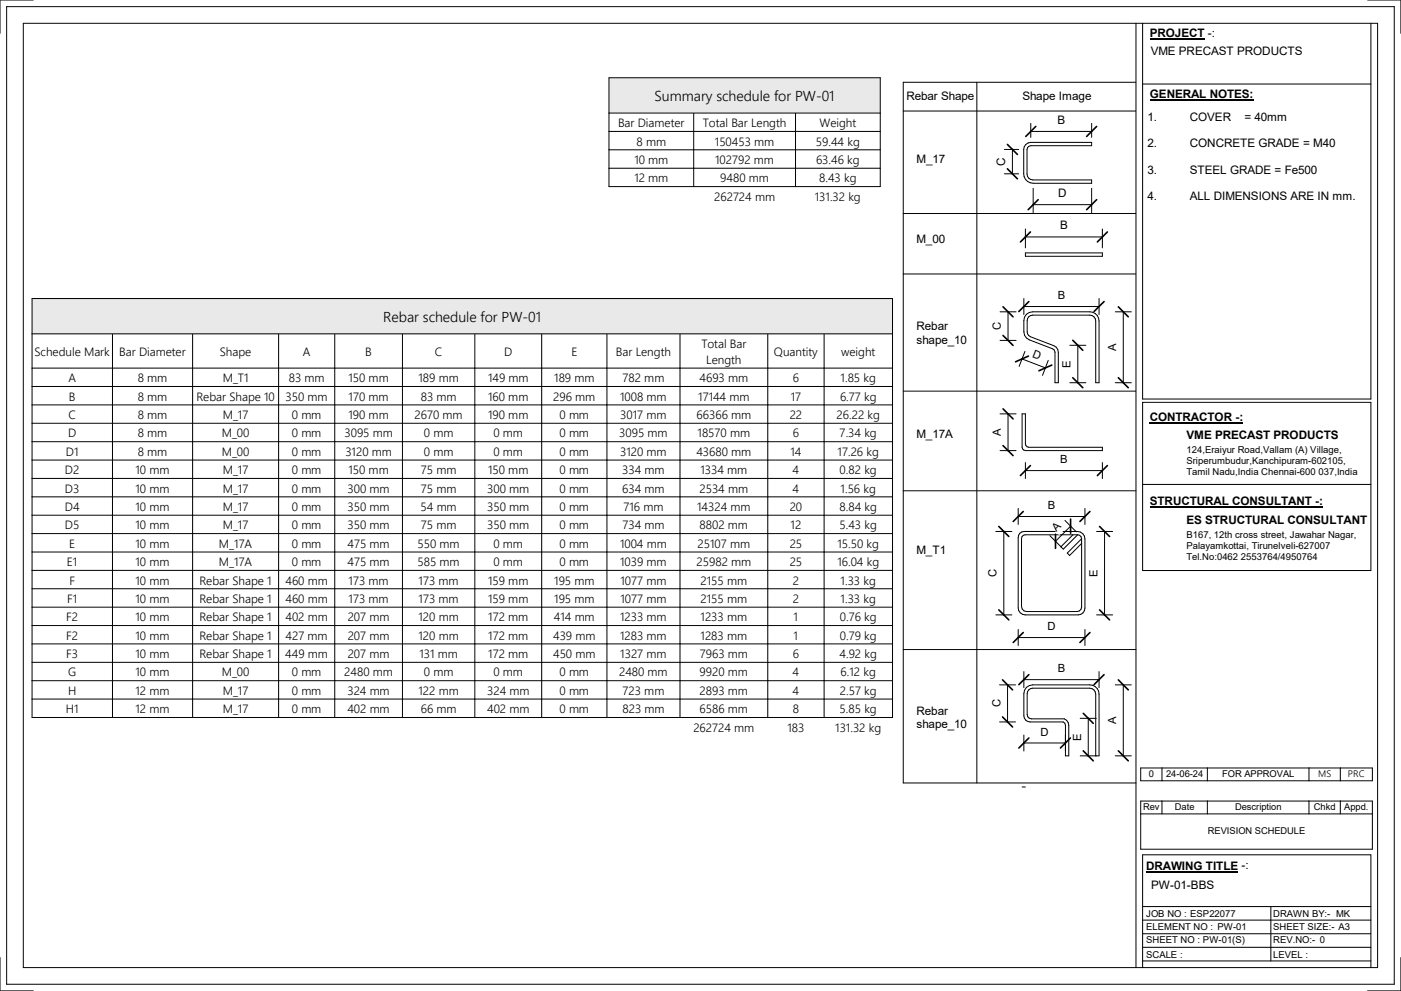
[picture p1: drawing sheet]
<svg xmlns="http://www.w3.org/2000/svg" width="420mm" height="297mm" viewBox="0 0 420 297" stroke-linecap="round" stroke-linejoin="round" font-family="sans-serif">
<g fill="none" stroke="#000" stroke-width=".3">
<path d="M10 0h-10v10M410 0h10v10M2 2h416v293h-416zM7 7h406v283h-406zM340.6 7v283M342.5 7v112.6h68.5v-112.6M270.8 33.3h69.7M292.8 24.7v210M309 39.4h18.3M309 37v4.2M327.3 37v4.2M340.5 24.7h-69.7v210h69.8"/>
<path d="M342.5 25.2h68.5M307.5 43.3l.7-.5 .8-.1h18.3v1h-18.3l-.5 .1-.5 .4-.1 .6v7.4a1.77 1.77 0 0 0 1.7 1.7h17.7v1h-17.6a2.85 2.85 0 0 1-2.8-2.8v-7.3l.1-.8zM270.8 64h69.7M307.4 75.8h23.1v1h-23.1zM270.8 82.1h69.7M307.7 94.2l.9-.6 1-.1h17.1a2.77 2.77 0 0 1 2.8 2.7v18.5h-1v-18.5a1.77 1.77 0 0 0-1.8-1.8h-17.1a1.63 1.63 0 0 0-1.7 1.7v3.4l.5 1.1 7.5 3 .7 .5 .5 .6 .2 .9v9.1h-1v-9.1l-.2-.7-.5-.4-7-2.6-.9-.6a6.8 6.8 0 0 1 0-7.1zM270.8 117.2h69.7M306.4 124h1v9l.5 .9 22.6 .1v1l-23.6-.1-.5-.9zM342.5 120.6h68.5v50.4h-68.5zM270.8 147.1h69.8M305.8 159.8l1.2-.5h16a2.24 2.24 0 0 1 2.2 2.2v20.7a2.02 2.02 0 0 1-2 2.1h-15.9a2.1 2.1 0 0 1-2.1-2.1v-21.1zM342.5 145.2h68.5"/>
<path d="M321.6 160.3l-3.5 3.6 .7 .7 4.3-4.3M323.1 160.3h-15.8l-.9 .5-.2 21 .3 .7 .5 .6 .7 .2h15.2l.7-.2 .5-.5 .2-.7v-20.4M323.1 160.3l.6 .1 .6 1.1M324.3 161.5l-4.3 4.3 .7 .7 3.6-3.6M270.8 194.7h69.8M307.7 206l.9-.5 1-.2h17.1a2.77 2.77 0 0 1 2.8 2.7v18.5h-1v-18.5a1.81 1.81 0 0 0-1.8-1.8h-17.1a1.66 1.66 0 0 0-1.7 1.7v6.3l.2 .6 .5 .5 .6 .1h9.9l.7 .5 .4 .7 .2 .8v9.1h-1v-9.1l-.2-.7-.5-.3h-9.9a1.88 1.88 0 0 1-1.9-1.9v-6.6l.2-1zM306.4 235.9h1M342.5 279.8h68.5M342.5 275.8h68.5M342.5 271.7h68.5M381 271.7v16.3M0 287v10h10"/>
<path d="M342.5 288h68.5M342.5 283.9h68.5M342.5 290v-33.8h68.5v33.8M420 287v10h-10"/>
</g>
<path d="M344.7 11.6h16.4M344.7 29.8h31M344.7 126.9h28M344.7 152.1h51.9M343.6 261.2h27.6" fill="none" stroke="#000" stroke-width=".4"/>
<path d="M310.5 37.9l-3 3M328.8 37.9l-3 3" fill="none" stroke="#000" stroke-width=".49"/>
<path d="M317 34h2.3v3.9h-2.3z" fill="#fff"/>
<path d="M301.1 44.8h4.3M301.1 52.1h4.3M303.5 44.8v7.3" fill="none" stroke="#000" stroke-width=".3"/>
<path d="M302 43.3l3 3M302 50.6l3 3" fill="none" stroke="#000" stroke-width=".49"/>
<path d="M298.1 47.2h4v2.5h-4z" fill="#fff"/>
<path d="M309.7 56.4v7.3M327.3 56.4v7.3M309.7 61.3h17.6" fill="none" stroke="#000" stroke-width=".3"/>
<path d="M311.2 59.8l-3 3M328.8 59.8l-3 3" fill="none" stroke="#000" stroke-width=".49"/>
<path d="M317.2 55.9h2.5v3.9h-2.5z" fill="#fff"/>
<path d="M307.4 71h23.1M307.4 68.6v5.7M330.5 68.6v5.7" fill="none" stroke="#000" stroke-width=".3"/>
<path d="M308.9 69.5l-3 3M332 69.5l-3 3" fill="none" stroke="#000" stroke-width=".49"/>
<path d="M317.8 65.6h2.3v3.9h-2.3z" fill="#fff"/>
<path d="M334.3 93.5h4.9M336.7 93.5v21.2M334.3 114.7h4.9" fill="none" stroke="#000" stroke-width=".3"/>
<path d="M335.3 91.9l2.9 3.1M335.3 113.2l2.9 3" fill="none" stroke="#000" stroke-width=".49"/>
<path d="M331.5 103h3.9v2.2h-3.9z" fill="#fff"/>
<path d="M306.9 91.9h22.6M306.9 89.5v4.8M329.5 89.5v4.8" fill="none" stroke="#000" stroke-width=".3"/>
<path d="M308.4 90.4l-3 3M331 90.4l-3 3" fill="none" stroke="#000" stroke-width=".49"/>
<path d="M317.1 86.6h2.2v3.8h-2.2z" fill="#fff"/>
<path d="M299.8 93.5h4.8M302.2 93.5v8.5M299.8 102h4.8" fill="none" stroke="#000" stroke-width=".3"/>
<path d="M300.7 91.9l3 3.1M300.7 100.5l3 3" fill="none" stroke="#000" stroke-width=".49"/>
<path d="M296.9 96.5h3.9v2.5h-3.9z" fill="#fff"/>
<path d="M306.4 107.6l7 2.7M307.3 105.3l-1.8 4.5M313.4 110.3l-.9 2.2M314.2 108l-.8 2.3" fill="none" stroke="#000" stroke-width=".3"/>
<path d="M308.3 106.7l-3.9 1.7M315.3 109.4l-3.9 1.7" fill="none" stroke="#000" stroke-width=".49"/>
<path d="M310.6 103.6l2.3 .8-1.7 4.5-2.3-.9z" fill="#fff"/>
<path d="M320.7 103.5h4.8M320.7 114.7h4.8M323.1 103.5v11.2" fill="none" stroke="#000" stroke-width=".3"/>
<path d="M321.6 102l3 3M321.6 113.2l3 3" fill="none" stroke="#000" stroke-width=".49"/>
<path d="M317.8 108h3.9v2.2h-3.9z" fill="#fff"/>
<path d="M182.6 33.9v22h81.3v-22M182.6 39.4h81.3M208 33.9v22M238.5 33.9v22M182.6 50.4h81.3M182.6 44.9h81.3" fill="none" stroke="#000" stroke-width=".3"/>
<path d="M182.6 23.3h81.3v10.6h-81.3z" fill="#e9e9e9"/>
<g fill="none" stroke="#000" stroke-width=".3">
<path d="M182.6 23.3h81.3v10.6h-81.3zM9.6 100.1v114.9h258v-114.9M9.6 115.8h258M9.6 110.3h258M33.7 100.1v114.9M57.7 100.1v114.9M83.5 100.1v114.9M100.4 100.1v114.9M120.6 100.1v114.9M142.3 100.1v114.9M162.4 100.1v114.9M181.9 100.1v114.9"/>
<path d="M203.9 100.1v114.9M230.2 100.1v114.9M247.1 100.1v114.9M9.6 137.9h258M9.6 132.4h258M9.6 126.9h258M9.6 121.3h258M9.6 159.9h258M9.6 154.4h258M9.6 148.9h258M9.6 143.4h258M9.6 176.4h258"/>
<path d="M9.6 170.9h258M9.6 165.4h258M9.6 198.5h258M9.6 193h258M9.6 187.5h258M9.6 182h258M9.6 209.5h258M9.6 204h258"/>
</g>
<path d="M9.6 89.5h258v10.6h-258z" fill="#e9e9e9"/>
<path d="M9.6 89.5h258v10.6h-258zM299.8 135h4.8M299.8 124h4.8M302.2 124v11" fill="none" stroke="#000" stroke-width=".3"/>
<path d="M300.7 133.5l3 3M300.7 122.5l3 3" fill="none" stroke="#000" stroke-width=".49"/>
<path d="M296.9 128.4h3.9v2.3h-3.9z" fill="#fff"/>
<path d="M307.4 138.6v4.8M330.5 138.6v4.8M307.4 141h23.1" fill="none" stroke="#000" stroke-width=".3"/>
<path d="M308.9 139.5l-3 3M332 139.5l-3 3" fill="none" stroke="#000" stroke-width=".49"/>
<path d="M317.8 135.8h2.3v3.7h-2.3z" fill="#fff"/>
<path d="M298.5 159.3h4.8M300.9 159.3v25M298.5 184.3h4.8" fill="none" stroke="#000" stroke-width=".3"/>
<path d="M299.4 157.8l3 3M299.4 182.8l3 3" fill="none" stroke="#000" stroke-width=".49"/>
<path d="M295.7 170.6h3.9v2.4h-3.9z" fill="#fff"/>
<path d="M305.2 154.8h20M305.2 152.4v4.8M325.2 152.4v4.8" fill="none" stroke="#000" stroke-width=".3"/>
<path d="M306.7 153.3l-3 3M326.7 153.3l-3 3" fill="none" stroke="#000" stroke-width=".49"/>
<path d="M314.1 149.5h2.3v3.8h-2.3z" fill="#fff"/>
<path d="M305.2 191.1h20M305.2 188.7v4.8M325.2 188.7v4.8" fill="none" stroke="#000" stroke-width=".3"/>
<path d="M306.7 189.6l-3 3M326.7 189.6l-3 3" fill="none" stroke="#000" stroke-width=".49"/>
<path d="M314 185.8h2.4v3.8h-2.4z" fill="#fff"/>
<path d="M328.7 159.3h4.8M331.1 159.3v25M328.7 184.3h4.8" fill="none" stroke="#000" stroke-width=".3"/>
<path d="M329.6 157.8l3 3M329.6 182.8l3 3" fill="none" stroke="#000" stroke-width=".49"/>
<path d="M325.9 170.7h3.9v2.2h-3.9z" fill="#fff"/>
<path d="M319.3 156l1.7 1.7M321 157.7l-4.6 4.5M321 157.7l1.7 1.7M314.7 160.5l3.4 3.4" fill="none" stroke="#000" stroke-width=".3"/>
<path d="M321 155.6v4.2M316.4 160.1v4.2" fill="none" stroke="#000" stroke-width=".49"/>
<path d="M315.8 155.4l3.3 3.4-1.6 1.6-3.3-3.4z" fill="#fff"/>
<path d="M334.3 205.3h4.9M336.7 205.3v21.2M334.3 226.5h4.9" fill="none" stroke="#000" stroke-width=".3"/>
<path d="M335.3 203.8l2.9 3M335.3 225l2.9 3" fill="none" stroke="#000" stroke-width=".49"/>
<path d="M331.5 214.8h3.9v2.3h-3.9z" fill="#fff"/>
<path d="M306.9 203.7h22.6M306.9 201.3v4.8M329.5 201.3v4.8" fill="none" stroke="#000" stroke-width=".3"/>
<path d="M308.4 202.2l-3 3M331 202.2l-3 3" fill="none" stroke="#000" stroke-width=".49"/>
<path d="M317.1 198.4h2.2v3.8h-2.2z" fill="#fff"/>
<path d="M323.8 215.3h4.8M326.2 215.3v11.2M323.8 226.5h4.8" fill="none" stroke="#000" stroke-width=".3"/>
<path d="M324.7 213.8l3 3M324.7 225l3 3" fill="none" stroke="#000" stroke-width=".49"/>
<path d="M321 219.8h3.9v2.2h-3.9z" fill="#fff"/>
<path d="M299.7 216.4h4.7M299.7 205.3h4.7M302 205.3v11.1" fill="none" stroke="#000" stroke-width=".3"/>
<path d="M300.5 214.9l3.1 3M300.5 203.8l3.1 3" fill="none" stroke="#000" stroke-width=".49"/>
<path d="M296.8 209.6h3.9v2.4h-3.9z" fill="#fff"/>
<path d="M306.9 222.7h12.5M306.9 220.3v4.8M319.4 220.3v4.8" fill="none" stroke="#000" stroke-width=".3"/>
<path d="M308.4 221.2l-3 3M320.9 221.2l-3 3" fill="none" stroke="#000" stroke-width=".49"/>
<path d="M312 217.4h2.3v3.8h-2.3z" fill="#fff"/>
<path d="M342 230.2h69.4v3.8h-69.4zM348.3 230.2v3.8M361.9 230.2v3.8M392.4 230.2v3.8M401.8 230.2v3.8M342 240.1h69.4v14.4h-69.4zM342 243.9h69.4M348.3 240.1v3.8M361.9 240.1v3.8M392.4 240.1v3.8M401.8 240.1v3.8" fill="none" stroke="#000" stroke-width=".3"/>
<g font-size="4.3">
<text x="196.2" y="30.3">Summary schedule for PW-01</text>
<text x="114.9" y="96.5">Rebar schedule for PW-01</text>
</g>
<g font-size="3.6">
<text x="185.3" y="38.1">Bar Diameter</text>
<text x="210.7" y="38.1">Total Bar Length</text>
<text x="245.7" y="38.1">Weight</text>
<text x="190.8" y="43.6">8 mm</text>
<text x="214.3" y="43.6">150453 mm</text>
<text x="244.6" y="43.6">59.44 kg</text>
<text x="190.2" y="49.1">10 mm</text>
<text x="214.4" y="49.1">102792 mm</text>
<text x="244.6" y="49.1">63.46 kg</text>
<text x="190.2" y="54.6">12 mm</text>
<text x="215.9" y="54.6">9480 mm</text>
<text x="245.6" y="54.6">8.43 kg</text>
<text x="214.1" y="60.2">262724 mm</text>
<text x="244.3" y="60.2">131.32 kg</text>
<text x="10.3" y="106.7">Schedule Mark</text>
<text x="35.7" y="106.7">Bar Diameter</text>
<text x="65.9" y="106.7">Shape</text>
<text x="90.8" y="106.7">A</text>
<text x="109.5" y="106.7">B</text>
<text x="130.4" y="106.7">C</text>
<text x="151.2" y="106.7">D</text>
<text x="171.3" y="106.7">E</text>
<text x="184.6" y="106.7">Bar Length</text>
<text x="210.3" y="104.3">Total Bar</text>
<text x="232" y="106.7">Quantity</text>
<text x="252.2" y="106.7">weight</text>
<text x="211.7" y="109">Length</text>
<text x="20.5" y="114.5">A</text>
<text x="41.3" y="114.5">8 mm</text>
<text x="66.8" y="114.5">M_T1</text>
<text x="86.6" y="114.5">83 mm</text>
<text x="104.5" y="114.5">150 mm</text>
<text x="125.5" y="114.5">189 mm</text>
<text x="146.3" y="114.5">149 mm</text>
<text x="166.1" y="114.5">189 mm</text>
<text x="186.6" y="114.5">782 mm</text>
<text x="209.7" y="114.5">4693 mm</text>
<text x="237.6" y="114.5">6</text>
<text x="252" y="114.5">1.85 kg</text>
<text x="20.5" y="125.6">C</text>
<text x="20.7" y="120.1">B</text>
<text x="41.3" y="120.1">8 mm</text>
<text x="41.3" y="125.6">8 mm</text>
<text x="58.9" y="120.1">Rebar Shape 10</text>
<text x="66.8" y="125.6">M_17</text>
<text x="85.6" y="120.1">350 mm</text>
<text x="87.5" y="125.6">0 mm</text>
<text x="104.5" y="125.6">190 mm</text>
<text x="104.5" y="120.1">170 mm</text>
<text x="124.3" y="125.6">2670 mm</text>
<text x="126.1" y="120.1">83 mm</text>
<text x="146.3" y="120.1">160 mm</text>
<text x="146.3" y="125.6">190 mm</text>
<text x="165.9" y="120.1">296 mm</text>
<text x="167.7" y="125.6">0 mm</text>
<text x="185.9" y="120.1">1008 mm</text>
<text x="186" y="125.6">3017 mm</text>
<text x="208.8" y="125.6">66366 mm</text>
<text x="209.3" y="120.1">17144 mm</text>
<text x="236.7" y="125.6">22</text>
<text x="237" y="120.1">17</text>
<text x="250.8" y="125.6">26.22 kg</text>
<text x="251.8" y="120.1">6.77 kg</text>
<text x="20.4" y="131.1">D</text>
<text x="41.3" y="131.1">8 mm</text>
<text x="66.5" y="131.1">M_00</text>
<text x="87.5" y="131.1">0 mm</text>
<text x="103.3" y="131.1">3095 mm</text>
<text x="127.1" y="131.1">0 mm</text>
<text x="147.9" y="131.1">0 mm</text>
<text x="167.7" y="131.1">0 mm</text>
<text x="185.6" y="131.1">3095 mm</text>
<text x="209.1" y="131.1">18570 mm</text>
<text x="237.6" y="131.1">6</text>
<text x="251.7" y="131.1">7.34 kg</text>
<text x="19.7" y="136.6">D1</text>
<text x="41.3" y="136.6">8 mm</text>
<text x="66.5" y="136.6">M_00</text>
<text x="87.5" y="136.6">0 mm</text>
<text x="103.5" y="136.6">3120 mm</text>
<text x="127.1" y="136.6">0 mm</text>
<text x="147.9" y="136.6">0 mm</text>
<text x="167.7" y="136.6">0 mm</text>
<text x="185.9" y="136.6">3120 mm</text>
<text x="208.8" y="136.6">43680 mm</text>
<text x="236.9" y="136.6">14</text>
<text x="251.1" y="136.6">17.26 kg</text>
<text x="19.5" y="142.1">D2</text>
<text x="40.6" y="142.1">10 mm</text>
<text x="66.8" y="142.1">M_17</text>
<text x="87.5" y="142.1">0 mm</text>
<text x="104.5" y="142.1">150 mm</text>
<text x="126.2" y="142.1">75 mm</text>
<text x="146.3" y="142.1">150 mm</text>
<text x="167.7" y="142.1">0 mm</text>
<text x="186.5" y="142.1">334 mm</text>
<text x="210" y="142.1">1334 mm</text>
<text x="237.6" y="142.1">4</text>
<text x="251.7" y="142.1">0.82 kg</text>
<text x="19.5" y="147.6">D3</text>
<text x="40.6" y="147.6">10 mm</text>
<text x="66.8" y="147.6">M_17</text>
<text x="87.5" y="147.6">0 mm</text>
<text x="104.2" y="147.6">300 mm</text>
<text x="126.2" y="147.6">75 mm</text>
<text x="146.1" y="147.6">300 mm</text>
<text x="167.7" y="147.6">0 mm</text>
<text x="186.5" y="147.6">634 mm</text>
<text x="209.7" y="147.6">2534 mm</text>
<text x="237.6" y="147.6">4</text>
<text x="252" y="147.6">1.56 kg</text>
<text x="19.4" y="153.1">D4</text>
<text x="40.6" y="153.1">10 mm</text>
<text x="66.8" y="153.1">M_17</text>
<text x="87.5" y="153.1">0 mm</text>
<text x="104.2" y="153.1">350 mm</text>
<text x="126.1" y="153.1">54 mm</text>
<text x="146.1" y="153.1">350 mm</text>
<text x="167.7" y="153.1">0 mm</text>
<text x="186.9" y="153.1">716 mm</text>
<text x="209" y="153.1">14324 mm</text>
<text x="236.7" y="153.1">20</text>
<text x="251.7" y="153.1">8.84 kg</text>
<text x="19.5" y="158.6">D5</text>
<text x="40.6" y="158.6">10 mm</text>
<text x="66.8" y="158.6">M_17</text>
<text x="87.5" y="158.6">0 mm</text>
<text x="104.2" y="158.6">350 mm</text>
<text x="126.2" y="158.6">75 mm</text>
<text x="146.1" y="158.6">350 mm</text>
<text x="167.7" y="158.6">0 mm</text>
<text x="186.6" y="158.6">734 mm</text>
<text x="209.7" y="158.6">8802 mm</text>
<text x="237" y="158.6">12</text>
<text x="251.7" y="158.6">5.43 kg</text>
<text x="20.8" y="164.1">E</text>
<text x="40.6" y="164.1">10 mm</text>
<text x="65.6" y="164.1">M_17A</text>
<text x="87.5" y="164.1">0 mm</text>
<text x="104.2" y="164.1">475 mm</text>
<text x="125.2" y="164.1">550 mm</text>
<text x="147.9" y="164.1">0 mm</text>
<text x="167.7" y="164.1">0 mm</text>
<text x="185.9" y="164.1">1004 mm</text>
<text x="209.1" y="164.1">25107 mm</text>
<text x="236.7" y="164.1">25</text>
<text x="251.1" y="164.1">15.50 kg</text>
<text x="20.1" y="169.6">E1</text>
<text x="40.6" y="169.6">10 mm</text>
<text x="65.6" y="169.6">M_17A</text>
<text x="87.5" y="169.6">0 mm</text>
<text x="104.2" y="169.6">475 mm</text>
<text x="125.2" y="169.6">585 mm</text>
<text x="147.9" y="169.6">0 mm</text>
<text x="167.7" y="169.6">0 mm</text>
<text x="185.9" y="169.6">1039 mm</text>
<text x="208.8" y="169.6">25982 mm</text>
<text x="236.7" y="169.6">25</text>
<text x="251" y="169.6">16.04 kg</text>
<text x="20.8" y="175.2">F</text>
<text x="40.6" y="175.2">10 mm</text>
<text x="59.8" y="175.2">Rebar Shape 1</text>
<text x="85.6" y="175.2">460 mm</text>
<text x="104.5" y="175.2">173 mm</text>
<text x="125.5" y="175.2">173 mm</text>
<text x="146.3" y="175.2">159 mm</text>
<text x="166.1" y="175.2">195 mm</text>
<text x="186" y="175.2">1077 mm</text>
<text x="210" y="175.2">2155 mm</text>
<text x="237.6" y="175.2">2</text>
<text x="252" y="175.2">1.33 kg</text>
<text x="20.1" y="180.7">F1</text>
<text x="40.6" y="180.7">10 mm</text>
<text x="59.8" y="180.7">Rebar Shape 1</text>
<text x="85.6" y="180.7">460 mm</text>
<text x="104.5" y="180.7">173 mm</text>
<text x="125.5" y="180.7">173 mm</text>
<text x="146.3" y="180.7">159 mm</text>
<text x="166.1" y="180.7">195 mm</text>
<text x="186" y="180.7">1077 mm</text>
<text x="210" y="180.7">2155 mm</text>
<text x="237.6" y="180.7">2</text>
<text x="252" y="180.7">1.33 kg</text>
<text x="19.8" y="186.2">F2</text>
<text x="19.8" y="191.7">F2</text>
<text x="40.6" y="186.2">10 mm</text>
<text x="40.6" y="191.7">10 mm</text>
<text x="59.8" y="186.2">Rebar Shape 1</text>
<text x="59.8" y="191.7">Rebar Shape 1</text>
<text x="85.6" y="186.2">402 mm</text>
<text x="85.6" y="191.7">427 mm</text>
<text x="104.2" y="186.2">207 mm</text>
<text x="104.2" y="191.7">207 mm</text>
<text x="125.5" y="186.2">120 mm</text>
<text x="125.5" y="191.7">120 mm</text>
<text x="146.4" y="186.2">172 mm</text>
<text x="146.4" y="191.7">172 mm</text>
<text x="165.8" y="191.7">439 mm</text>
<text x="166.1" y="186.2">414 mm</text>
<text x="185.9" y="186.2">1233 mm</text>
<text x="185.9" y="191.7">1283 mm</text>
<text x="210" y="186.2">1233 mm</text>
<text x="210" y="191.7">1283 mm</text>
<text x="237.9" y="186.2">1</text>
<text x="237.9" y="191.7">1</text>
<text x="251.8" y="186.2">0.76 kg</text>
<text x="251.8" y="191.7">0.79 kg</text>
<text x="19.8" y="197.2">F3</text>
<text x="40.6" y="197.2">10 mm</text>
<text x="59.8" y="197.2">Rebar Shape 1</text>
<text x="85.5" y="197.2">449 mm</text>
<text x="104.2" y="197.2">207 mm</text>
<text x="125.7" y="197.2">131 mm</text>
<text x="146.4" y="197.2">172 mm</text>
<text x="165.8" y="197.2">450 mm</text>
<text x="186" y="197.2">1327 mm</text>
<text x="209.8" y="197.2">7963 mm</text>
<text x="237.6" y="197.2">6</text>
<text x="251.7" y="197.2">4.92 kg</text>
<text x="20.4" y="202.7">G</text>
<text x="40.6" y="202.7">10 mm</text>
<text x="66.5" y="202.7">M_00</text>
<text x="87.5" y="202.7">0 mm</text>
<text x="103.2" y="202.7">2480 mm</text>
<text x="127.1" y="202.7">0 mm</text>
<text x="147.9" y="202.7">0 mm</text>
<text x="167.7" y="202.7">0 mm</text>
<text x="185.6" y="202.7">2480 mm</text>
<text x="209.7" y="202.7">9920 mm</text>
<text x="237.6" y="202.7">4</text>
<text x="252" y="202.7">6.12 kg</text>
<text x="20.4" y="208.2">H</text>
<text x="40.6" y="208.2">12 mm</text>
<text x="66.8" y="208.2">M_17</text>
<text x="87.5" y="208.2">0 mm</text>
<text x="104.1" y="208.2">324 mm</text>
<text x="125.5" y="208.2">122 mm</text>
<text x="146" y="208.2">324 mm</text>
<text x="167.7" y="208.2">0 mm</text>
<text x="186.6" y="208.2">723 mm</text>
<text x="209.7" y="208.2">2893 mm</text>
<text x="237.6" y="208.2">4</text>
<text x="251.8" y="208.2">2.57 kg</text>
<text x="19.7" y="213.7">H1</text>
<text x="40.6" y="213.7">12 mm</text>
<text x="66.8" y="213.7">M_17</text>
<text x="87.5" y="213.7">0 mm</text>
<text x="104.1" y="213.7">402 mm</text>
<text x="126.1" y="213.7">66 mm</text>
<text x="146" y="213.7">402 mm</text>
<text x="167.7" y="213.7">0 mm</text>
<text x="186.6" y="213.7">823 mm</text>
<text x="209.7" y="213.7">6586 mm</text>
<text x="237.6" y="213.7">8</text>
<text x="251.7" y="213.7">5.85 kg</text>
<text x="207.9" y="219.2">262724 mm</text>
<text x="236" y="219.2">183</text>
<text x="250.4" y="219.2">131.32 kg</text>
</g>
<g font-size="3.5">
<text x="344.7" y="11">PROJECT -:</text>
<text x="345" y="16.5">VME PRECAST PRODUCTS</text>
<text x="344.7" y="29.3">GENERAL NOTES:</text>
<text x="271.7" y="30.1">Rebar Shape</text>
<text x="306.5" y="30.1">Shape Image</text>
<text x="317" y="37.1">B</text>
<text x="344" y="36.2">1.</text>
<text x="356.7" y="36.2">COVER</text>
<text x="373" y="36.2">= 40mm</text>
<text x="344" y="44.1">2.</text>
<text x="356.7" y="44.1">CONCRETE GRADE = M40</text>
<text x="274.8" y="48.8">M_17</text>
<text x="301.3" y="49.7" transform="rotate(-90 301.3 49.7)">C</text>
<text x="344" y="52">3.</text>
<text x="356.7" y="52">STEEL GRADE = Fe500</text>
<text x="317.3" y="59">D</text>
<text x="344" y="60">4.</text>
<text x="356.7" y="60">ALL DIMENSIONS ARE IN mm.</text>
<text x="317.8" y="68.7">B</text>
<text x="274.8" y="72.9">M_00</text>
<text x="274.8" y="99">Rebar</text>
<text x="274.8" y="103">shape_10</text>
<text x="274.8" y="131.2">M_17A</text>
<text x="344.7" y="126.3">CONTRACTOR -:</text>
<text x="355.7" y="131.6">VME PRECAST PRODUCTS</text>
<text x="344.7" y="151.5">STRUCTURAL CONSULTANT -:</text>
<text x="355.7" y="157">ES STRUCTURAL CONSULTANT</text>
<text x="274.8" y="166">M_T1</text>
<text x="274.8" y="214.3">Rebar</text>
<text x="274.8" y="218.3">shape_10</text>
<text x="343.6" y="260.6">DRAWING TITLE -:</text>
<text x="345.1" y="266.5">PW-01-BBS</text>
</g>
<g font-size="3.4">
<text x="317.1" y="89.7">B</text>
<text x="300" y="98.9" transform="rotate(-90 300 98.9)">C</text>
<text x="309.4" y="106.9" transform="rotate(21 309.4 106.9)">D</text>
<text x="334.6" y="105.2" transform="rotate(-90 334.6 105.2)">A</text>
<text x="321" y="110.2" transform="rotate(-90 321 110.2)">E</text>
<text x="300" y="130.7" transform="rotate(-90 300 130.7)">A</text>
<text x="317.8" y="138.8">B</text>
<text x="314.1" y="152.6">B</text>
<text x="316.7" y="159.5" transform="rotate(-45 316.7 159.5)">A</text>
<text x="298.8" y="173" transform="rotate(-90 298.8 173)">C</text>
<text x="329" y="172.9" transform="rotate(-90 329 172.9)">E</text>
<text x="314" y="188.8">D</text>
<text x="317.1" y="201.5">B</text>
<text x="299.9" y="212" transform="rotate(-90 299.9 212)">C</text>
<text x="312" y="220.4">D</text>
<text x="334.6" y="217" transform="rotate(-90 334.6 217)">A</text>
<text x="324.1" y="222" transform="rotate(-90 324.1 222)">E</text>
</g>
<g font-size="2.8">
<text x="355.7" y="135.7">124,Eraiyur Road,Vallam (A) Village,</text>
<text x="355.7" y="139">Sriperumbudur,Kanchipuram-602105,</text>
<text x="355.7" y="142.2">Tamil Nadu,India Chennai-600 037,India</text>
<text x="355.7" y="161.2">B167, 12th cross street, Jawahar Nagar,</text>
<text x="355.7" y="164.5">Palayamkottai, Tirunelveli-627007</text>
<text x="355.7" y="167.7">Tel.No:0462 2553764/4950764</text>
<text x="344.4" y="233">0</text>
<text x="349.6" y="233">24-06-24</text>
<text x="366.4" y="233">FOR APPROVAL</text>
<text x="395.2" y="233">MS</text>
<text x="404.1" y="233">PRC</text>
<text x="342.7" y="242.9">Rev</text>
<text x="352.2" y="242.9">Date</text>
<text x="370.3" y="242.9">Description</text>
<text x="393.9" y="242.9">Chkd</text>
<text x="403" y="242.9">Appd.</text>
<text x="362.1" y="250.1">REVISION SCHEDULE</text>
<text x="343.6" y="274.7">JOB NO : ESP22077</text>
<text x="381.7" y="274.7">DRAWN BY:- MK</text>
<text x="343.6" y="278.8">ELEMENT NO : PW-01</text>
<text x="381.7" y="278.8">SHEET SIZE:- A3</text>
<text x="343.6" y="287.1">SCALE :</text>
<text x="343.6" y="282.7">SHEET NO : PW-01(S)</text>
<text x="381.7" y="287.1">LEVEL :</text>
<text x="381.7" y="282.7">REV.NO:- 0</text>
</g>
</svg>
